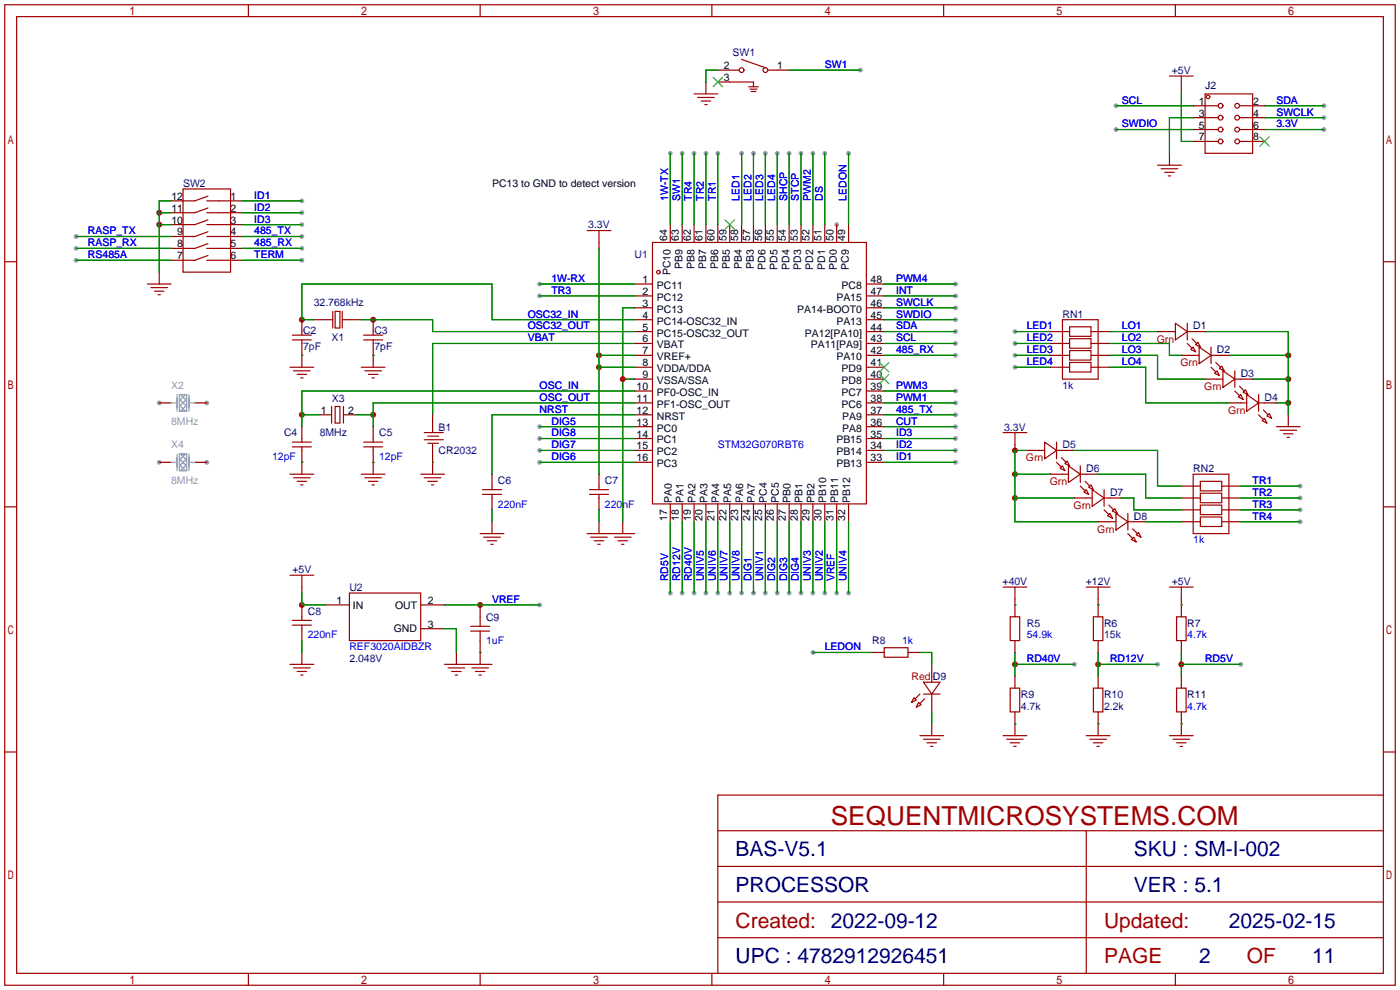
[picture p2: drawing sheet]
<svg xmlns="http://www.w3.org/2000/svg" width="299mm" height="212mm" viewBox="0 0 299 212" stroke-linecap="round" stroke-linejoin="round" font-family="sans-serif">
<g fill="#999">
<circle cx="178.8" cy="48" r=".51"/>
<circle cx="34" cy="86.1" r=".51"/>
<circle cx="44.2" cy="86.1" r=".51"/>
<circle cx="34" cy="98.8" r=".51"/>
<circle cx="44.2" cy="98.8" r=".51"/>
<circle cx="143.3" cy="126.7" r=".51"/>
<circle cx="145.8" cy="126.7" r=".51"/>
<circle cx="150.9" cy="126.7" r=".51"/>
<circle cx="153.4" cy="126.7" r=".51"/>
<circle cx="156" cy="126.7" r=".51"/>
<circle cx="158.5" cy="126.7" r=".51"/>
<circle cx="161" cy="126.7" r=".51"/>
<circle cx="173.7" cy="126.7" r=".51"/>
<circle cx="176.3" cy="126.7" r=".51"/>
<circle cx="178.8" cy="126.7" r=".51"/>
<circle cx="181.4" cy="126.7" r=".51"/>
<circle cx="204.2" cy="60.7" r=".51"/>
<circle cx="204.2" cy="63.2" r=".51"/>
<circle cx="204.2" cy="65.8" r=".51"/>
<circle cx="204.2" cy="68.3" r=".51"/>
<circle cx="204.2" cy="70.9" r=".51"/>
<circle cx="204.2" cy="73.4" r=".51"/>
<circle cx="204.2" cy="75.9" r=".51"/>
<circle cx="204.2" cy="83.6" r=".51"/>
<circle cx="204.2" cy="86.1" r=".51"/>
<circle cx="204.2" cy="88.6" r=".51"/>
<circle cx="204.2" cy="91.2" r=".51"/>
<circle cx="204.2" cy="93.7" r=".51"/>
<circle cx="204.2" cy="96.3" r=".51"/>
<circle cx="204.2" cy="98.8" r=".51"/>
<circle cx="145.8" cy="32.8" r=".51"/>
<circle cx="148.3" cy="32.8" r=".51"/>
<circle cx="150.9" cy="32.8" r=".51"/>
<circle cx="173.7" cy="32.8" r=".51"/>
<circle cx="181.4" cy="32.8" r=".51"/>
<circle cx="265.2" cy="142" r=".51"/>
<circle cx="283" cy="27.7" r=".51"/>
<circle cx="283" cy="25.1" r=".51"/>
<circle cx="283" cy="22.6" r=".51"/>
<circle cx="238.5" cy="27.7" r=".51"/>
<circle cx="238.5" cy="22.6" r=".51"/>
<circle cx="143.3" cy="32.8" r=".51"/>
<circle cx="153.4" cy="32.8" r=".51"/>
<circle cx="158.5" cy="32.8" r=".51"/>
<circle cx="161" cy="32.8" r=".51"/>
<circle cx="163.6" cy="32.8" r=".51"/>
<circle cx="166.1" cy="32.8" r=".51"/>
<circle cx="166.1" cy="126.7" r=".51"/>
<circle cx="168.7" cy="126.7" r=".51"/>
<circle cx="171.2" cy="126.7" r=".51"/>
<circle cx="115.3" cy="98.8" r=".51"/>
<circle cx="115.3" cy="96.3" r=".51"/>
<circle cx="115.3" cy="93.7" r=".51"/>
<circle cx="115.3" cy="91.2" r=".51"/>
<circle cx="115.3" cy="63.2" r=".51"/>
<circle cx="115.3" cy="60.7" r=".51"/>
<circle cx="163.6" cy="126.7" r=".51"/>
<circle cx="183.9" cy="15" r=".51"/>
<circle cx="247.4" cy="142" r=".51"/>
<circle cx="229.6" cy="142" r=".51"/>
<circle cx="148.3" cy="126.7" r=".51"/>
<circle cx="216.9" cy="70.9" r=".51"/>
<circle cx="216.9" cy="75.9" r=".51"/>
<circle cx="216.9" cy="78.5" r=".51"/>
<circle cx="216.9" cy="73.4" r=".51"/>
<circle cx="176.3" cy="32.8" r=".51"/>
<circle cx="171.2" cy="32.8" r=".51"/>
<circle cx="168.7" cy="32.8" r=".51"/>
<circle cx="16.3" cy="50.5" r=".51"/>
<circle cx="16.3" cy="53.1" r=".51"/>
<circle cx="16.3" cy="55.6" r=".51"/>
<circle cx="64.5" cy="50.5" r=".51"/>
<circle cx="64.5" cy="55.6" r=".51"/>
<circle cx="64.5" cy="53.1" r=".51"/>
<circle cx="64.5" cy="48" r=".51"/>
<circle cx="64.5" cy="45.5" r=".51"/>
<circle cx="64.5" cy="42.9" r=".51"/>
<circle cx="173.7" cy="139.4" r=".51"/>
<circle cx="115.3" cy="129.3" r=".51"/>
<circle cx="277.9" cy="111.5" r=".51"/>
<circle cx="277.9" cy="109" r=".51"/>
<circle cx="277.9" cy="106.4" r=".51"/>
<circle cx="277.9" cy="103.9" r=".51"/>
</g>
<g fill="none" stroke="#a10000" stroke-width=".25">
<path d="M1 1h297.2v209.6h-297.2zM3.6 3.6h292.1v204.4h-292.1zM53.1 1v2.6M102.6 1v2.6M152.1 1v2.6M201.7 1v2.6M251.2 1v2.6M1 55.9h2.6M139.4 51.8h45.8v55.9h-45.8zM295.7 55.9h2.5M62 78.5h5.1M62.7 79.2h3.6"/>
<path d="M69.6 68.3h1.5M71.1 66.5v3.6M71.6 66.5h1v3.6h-1zM73.2 68.3h1.5M73.2 66.5v3.6M77.2 78.5h5.1M78 79.2h3.5M63.5 80h2M64.3 80.8h.5M70.9 86.9v3.5M71.6 86.9h1v3.5h-1zM73.4 86.9v3.5"/>
<path d="M78.7 80h2.1M79.5 80.8h.5M1 108.3h2.6M62 101.3h5.1M62.7 102.1h3.6M63.5 102.9h2M64.3 103.6h.5M77.2 101.3h5.1M78 102.1h3.5M78.7 102.9h2.1M79.5 103.6h.5M89.9 101.3h5.1"/>
<path d="M90.7 102.1h3.5M91.4 102.9h2.1M92.2 103.6h.5M130.6 114h5M131.3 114.8h3.6M132.1 115.6h2M132.8 116.3h.5M295.7 108.3h2.5M1 160.7h2.6M153.4 177.5h142.3M232.2 177.5v30.5M295.7 160.7h2.5"/>
<path d="M295.7 169.9h-142.3v38.1M153.4 185.2h142.3M153.4 192.8h142.3M53.1 208v2.6M102.6 208v2.6M152.1 208v2.6M153.4 200.4h142.3M201.7 208v2.6M251.2 208v2.6"/>
<circle cx="140.7" cy="58.2" r=".38"/>
</g>
<g fill="none" stroke="#870000" stroke-width=".25">
<path d="M143.3 48v3.8M145.8 48v3.8M148.3 48v3.8M150.9 48v3.8M153.4 48v3.8M156 48v3.8M158.5 48v3.8M161 48v3.8M163.6 48v3.8M166.1 48v3.8M168.7 48v3.8M171.2 48v3.8"/>
<path d="M173.7 48v3.8M176.3 48v3.8M178.8 48v3.8M181.4 48v3.8M64.5 75.9v2.6M67.1 68.3h2.5M74.7 68.3h2.5M79.8 75.9v2.6M135.6 68.3h3.8M135.6 60.7h3.8M135.6 63.2h3.8M135.6 65.8h3.8"/>
<path d="M135.6 70.9h3.8M135.6 73.4h3.8M135.6 75.9h3.8M135.6 78.5h3.8M185.2 68.3h3.8M185.2 60.7h3.8M185.2 63.2h3.8M185.2 65.8h3.8M185.2 70.9h3.8M185.2 73.4h3.8M185.2 75.9h3.8M185.2 78.5h3.8"/>
<path d="M64.5 98.8v2.5M68.3 88.6h2.6M73.4 88.6h2.5M79.8 98.8v2.5M92.5 98.8v2.5M135.6 88.6h3.8M135.6 81h3.8M135.6 83.6h3.8M135.6 86.1h3.8M135.6 91.2h3.8M135.6 93.7h3.8M135.6 96.3h3.8"/>
<path d="M135.6 98.8h3.8M185.2 88.6h3.8M185.2 81h3.8M185.2 83.6h3.8M185.2 86.1h3.8M185.2 91.2h3.8M185.2 93.7h3.8M185.2 96.3h3.8M185.2 98.8h3.8M133.1 111.5v2.5M143.3 107.7v3.8M145.8 107.7v3.8"/>
<path d="M148.3 107.7v3.8M150.9 107.7v3.8M153.4 107.7v3.8M156 107.7v3.8M158.5 107.7v3.8M161 107.7v3.8M163.6 107.7v3.8M166.1 107.7v3.8M168.7 107.7v3.8M171.2 107.7v3.8M173.7 107.7v3.8M176.3 107.7v3.8"/>
<path d="M178.8 107.7v3.8M181.4 107.7v3.8"/>
</g>
<path d="M135.6 65.8h-2.5v45.7M135.6 73.4h-43.1v15.2M133.1 81h2.5M143.3 111.5v15.2" fill="none" stroke="#008700" stroke-width=".25"/>
<path d="M154.9 47l2.1 2M157 47l-2.1 2M188 77.5l2 2M190 77.5l-2 2M188 80l2 2M190 80l-2 2" fill="none" stroke="#3c3" stroke-width=".25"/>
<g fill="#c00">
<circle cx="133.1" cy="81" r=".63"/>
<circle cx="128" cy="78.5" r=".63"/>
<circle cx="128" cy="75.9" r=".63"/>
<circle cx="64.5" cy="88.6" r=".63"/>
<circle cx="79.8" cy="88.6" r=".63"/>
<circle cx="252.5" cy="142" r=".63"/>
<circle cx="79.8" cy="68.3" r=".63"/>
<circle cx="64.5" cy="68.3" r=".63"/>
<circle cx="216.9" cy="96.3" r=".63"/>
<circle cx="216.9" cy="101.3" r=".63"/>
<circle cx="216.9" cy="106.4" r=".63"/>
<circle cx="234.7" cy="142" r=".63"/>
<circle cx="216.9" cy="142" r=".63"/>
<circle cx="275.3" cy="75.9" r=".63"/>
<circle cx="275.3" cy="81" r=".63"/>
<circle cx="275.3" cy="86.1" r=".63"/>
<circle cx="34" cy="45.5" r=".63"/>
<circle cx="34" cy="48" r=".63"/>
<circle cx="102.6" cy="129.3" r=".63"/>
<circle cx="64.5" cy="129.3" r=".63"/>
</g>
<g fill="none" stroke="#008700" stroke-width=".25">
<path d="M153.4 15h-2.5v2.5M168.7 15h15.2M143.3 32.8v15.2M145.8 32.8v15.2M148.3 32.8v15.2M150.9 32.8v15.2M153.4 32.8v15.2M158.5 32.8v15.2M161 32.8v15.2M163.6 32.8v15.2M166.1 32.8v15.2M168.7 32.8v15.2"/>
<path d="M171.2 32.8v15.2M173.7 32.8v15.2M176.3 32.8v15.2M181.4 32.8v15.2M238.5 27.7h16.5M238.5 22.6h16.5M252.5 20.1v10.1h2.5M255 25.1h-5.1v7.7M270.3 27.7h12.7M270.3 25.1h12.7M270.3 22.6h12.7M16.3 50.5h20.3"/>
<path d="M16.3 53.1h20.3M16.3 55.6h20.3M34 45.5h2.6M34 48h2.6M36.6 42.9h-2.6v15.3M51.8 42.9h12.7M51.8 45.5h12.7M51.8 48h12.7M51.8 50.5h12.7M51.8 53.1h12.7M51.8 55.6h12.7M128 53.1v48.2"/>
<path d="M64.5 75.9h.1M67.1 68.3h-2.6v-7.6h40.7v7.6h30.4M77.2 68.3h15.3v2.6h43.1M79.8 75.9h.1M115.3 60.7h20.3M115.3 63.2h20.3M128 75.9h7.6M128 78.5h7.6M189 60.7h15.2M189 63.2h15.2M189 65.8h15.2M189 68.3h15.2"/>
<path d="M189 70.9h15.2M189 73.4h15.2M189 75.9h15.2M216.9 70.9h7.6M216.9 73.4h7.6M216.9 75.9h7.6M216.9 78.5h7.6M237.2 70.9h10.2M237.2 73.4h12.7v2.5h2.6M237.2 75.9h10.2v5.1h10.2M237.2 78.5h7.7v7.6h17.7M257.6 70.9h17.7v17.7"/>
<path d="M262.6 75.9h12.7M64.5 98.8h.1M64.5 88.6h3.8M75.9 88.6h3.9M79.8 98.8h.1M92.5 98.8h.1M115.3 91.2h20.3M115.3 93.7h20.3M115.3 96.3h20.3M115.3 98.8h20.3M135.6 83.6h-71.1v7.6M135.6 86.1h-55.8v5.1"/>
<path d="M135.6 88.6h-30.4v12.7M189 83.6h15.2M189 86.1h15.2M189 88.6h15.2M189 91.2h15.2M189 93.7h15.2M189 96.3h15.2M189 98.8h15.2M219.5 96.3h-2.6v15.2h17.8M229.6 96.3h17.8v7.6h5.1M267.7 81h7.6M272.8 86.1h2.5"/>
<path d="M105.2 109v2.5M128 109v2.5M143.3 111.5v15.2M145.8 111.5v15.2M148.3 111.5v15.2M150.9 111.5v15.2M153.4 111.5v15.2M156 111.5v15.2M158.5 111.5v15.2M161 111.5v15.2M163.6 111.5v15.2M166.1 111.5v15.2"/>
<path d="M168.7 111.5v15.2M171.2 111.5v15.2M173.7 111.5v15.2M176.3 111.5v15.2M178.8 111.5v15.2M181.4 111.5v15.2M216.9 101.3h7.6M216.9 106.4h12.7M234.7 101.3h10.2v5.1h7.6M239.8 106.4h2.5v2.6h10.2M244.9 111.5h7.6M265.2 106.4h12.7"/>
<path d="M265.2 111.5h12.7M265.2 109h12.7M265.2 103.9h12.7M64.5 126.7v2.6h5.1M64.5 136.9v2.5M95 129.3h20.3M95 134.4h2.5v5M102.6 139.4h.1M173.7 139.4h12.7M196.6 139.4h2.5v2.6M216.9 129.3h.1M216.9 139.4v5.1"/>
<path d="M234.7 129.3h.1M234.7 139.4v5.1M252.5 129.3h.1M252.5 139.4v5.1M199.1 152.1v2.6M216.9 154.7h.1M216.9 142h12.7M234.7 154.7h.1M234.7 142h12.7M252.5 154.7h.1M252.5 142h12.7"/>
</g>
<g fill="none" stroke="#870000" stroke-width=".25">
<path d="M150.9 17.5v2.6M153.4 17.5h2.6M153.4 15h2.6M166.1 15h2.6M252.5 18.8v1.3M249.9 32.8v2.5M255 22.6h2.6M255 25.1h2.6M255 27.7h2.6M255 30.2h2.6M267.7 22.6h2.6M267.7 25.1h2.6"/>
<path d="M267.7 27.7h2.6M267.7 30.2h2.6M34 58.2v2.5M36.6 42.9h2.5M36.6 45.5h2.5M36.6 48h2.5M36.6 50.5h2.5M36.6 53.1h2.5M36.6 55.6h2.5M49.3 42.9h2.5M49.3 45.5h2.5M49.3 48h2.5"/>
<path d="M49.3 50.5h2.5M49.3 53.1h2.5M49.3 55.6h2.5M128 51.8v1.3M64.5 68.3v2.6M64.5 73.4v2.5M79.8 68.3v2.6M79.8 73.4v2.5M224.5 78.5h2.6M224.5 75.9h2.6M224.5 73.4h2.6M224.5 70.9h2.6"/>
<path d="M234.7 78.5h2.5M234.7 75.9h2.5M234.7 73.4h2.5M234.7 70.9h2.5M247.4 70.9h2.5M252.5 75.9h2.5M255 70.9h2.6M260.1 75.9h2.5M34 86.1h2.6M34 98.8h2.6M41.7 86.1h2.5M41.7 98.8h2.5"/>
<path d="M64.5 91.2v2.5M64.5 96.3v2.5M79.8 91.2v2.5M79.8 96.3v2.5M92.5 88.6v3.9M92.5 95v3.8M216.9 95v1.3M219.5 96.3h2.5M227.1 96.3h2.5M257.6 81h2.5M262.6 86.1h2.6M265.2 81h2.5"/>
<path d="M270.3 86.1h2.5M275.3 88.6v2.6M105.2 101.3v2.6M105.2 106.4v2.6M105.2 111.5v2.5M128 101.3v2.6M128 106.4v2.6M128 111.5v2.5M224.5 101.3h2.6M229.6 106.4h2.6M232.2 101.3h2.5M234.7 111.5h2.5"/>
<path d="M237.2 106.4h2.6M242.3 111.5h2.6M252.5 106.4h2.5M252.5 111.5h2.5M252.5 103.9h2.5M252.5 109h2.5M262.6 106.4h2.6M262.6 111.5h2.6M262.6 103.9h2.6M262.6 109h2.6M64.5 125.5v1.2M64.5 129.3v2.5"/>
<path d="M64.5 134.4v2.5M64.5 139.4v2.6M69.6 129.3h5.1M89.9 129.3h5.1M89.9 134.4h5.1M97.5 139.4v2.6M102.6 129.3v2.5M102.6 136.9v5.1M186.4 139.4h2.6M194.1 139.4h2.5M216.9 128v3.8M216.9 136.9v2.5"/>
<path d="M234.7 128v3.8M234.7 136.9v2.5M252.5 128v3.8M252.5 136.9v2.5M199.1 142v2.5M199.1 149.6v2.5M199.1 154.7v2.5M216.9 144.5v2.6M216.9 152.1v5.1M234.7 144.5v2.6M234.7 152.1v5.1M252.5 144.5v2.6"/>
<path d="M252.5 152.1v5.1"/>
</g>
<g fill="none" stroke="#a10000" stroke-width=".25">
<path d="M156 17.5h5v1M156 15h2M158.5 12.7l5.1 1.8M160 18.5h2.1M160.3 19.1h1.5M160.5 19.6h1M164.1 15h2M249.9 16.3h5.1M252.5 16.3v2.5M148.3 20.1h5.1M149.1 20.8h3.6M149.9 21.6h2"/>
<path d="M150.6 22.4h.5M247.4 35.3h5.1M248.2 36.1h3.5M248.9 36.8h2.1M249.7 37.6h.5M257.6 20.1h10.1v12.7h-10.1zM257.6 22.6h2.7M257.6 25.1h2.7M257.6 27.7h2.7M257.6 30.2h2.7M264.9 22.6h2.8M264.9 25.1h2.8"/>
<path d="M264.9 27.7h2.8M264.9 30.2h2.8M39.1 40.4h10.2v17.8h-10.2zM44.2 55.6h5.1M44.2 53.1h5.1M44.2 50.5h5.1M44.2 48h5.1M44.2 45.5h5.1M44.2 42.9h5.1M44.4 54.6l-2.7 1h-2.6M44.4 52.1l-2.7 1h-2.6M44.4 49.5l-2.7 1h-2.6"/>
<path d="M44.4 47l-2.7 1h-2.6M44.4 44.4l-2.7 1.1h-2.6M44.4 41.9l-2.7 1h-2.6M125.5 49.3h5.1M128 49.3v2.5M31.5 60.7h5.1M32.3 61.5h3.5M33 62.2h2.1M33.8 63h.5M62.5 72.6h4M62.5 71.6h4M64.5 70.9v.7"/>
<path d="M64.5 72.6v.8M77.7 72.6h4.1M77.7 71.6h4.1M79.8 70.9v.7M79.8 72.6v.8M227.1 68.3h7.6v12.7h-7.6zM227.1 70.9h1.5M227.1 78.5h1.5M227.1 73.4h1.5M227.1 75.9h1.5M228.6 77.5h4.6v2h-4.6zM228.6 74.9h4.6v2.1h-4.6z"/>
<path d="M228.6 72.4h4.6v2h-4.6zM228.6 69.8h4.6v2.1h-4.6zM233.2 70.9h1.5M233.2 78.5h1.5M233.2 73.4h1.5M233.2 75.9h1.5M249.9 70.9h1.3M251.2 69.1l2.5 1.8-2.5 1.7zM253.7 70.9h1.3M253.7 73.4l1.1 1M253.7 69.1v3.5M254.5 74.7l.5-.5 .5 1z"/>
<path d="M254.8 72.4l1 1M255 75.9h1.3M255.5 73.7l.5-.5 .5 1zM256.3 74.2l2.5 1.7-2.5 1.8zM258.8 75.9h1.3M258.8 78.5l1 1M258.8 74.2v3.5M259.6 79.8l.5-.6 .5 1.1zM259.8 77.5l1.1 1M261.1 78.2l.5 1-1-.5zM261.4 79.2l2.5 1.8-2.5 1.8zM263.9 79.2v3.6"/>
<path d="M62.5 94.5h4M62.5 95.5h4M64.5 93.7v.8M64.5 95.5v.8M77.7 94.5h4.1M77.7 95.5h4.1M79.8 93.7v.8M79.8 95.5v.8M90.7 92.5h4M90.7 94h4M91.4 93.2h2.3M91.4 94.7h2.3"/>
<path d="M214.4 92.5h5.1M216.9 92.5v2.5M222 96.3h1.3M223.3 94.5l2.5 1.8-2.5 1.7zM225.8 98.8l1 1M225.8 96.3h1.3M225.8 94.5v3.5M226.8 97.8l1 1M227.6 99.1l.5-.5 .5 1zM228.3 99.6l2.6 1.7-2.6 1.8zM230.9 99.6v3.5M260.1 81h1.3"/>
<path d="M263.9 81h1.3M263.9 83.6l1 1M264.7 84.8l.5-.5 .5 1zM264.9 82.5l1 1.1M265.2 86.1h1.2M265.7 83.8l.5-.5 .5 1zM266.4 84.3l2.6 1.8-2.6 1.8zM269 88.6l1 1.1M269 86.1h1.3M269 84.3v3.6M269.7 89.9l.6-.5 .5 1zM270 87.6l1 1"/>
<path d="M270.8 88.9l.5-.5 .5 1zM272.8 91.2h5.1M273.6 91.9h3.5M274.3 92.7h2.1M275.1 93.5h.5M102.6 114h5.1M103.1 105.7h4.1M103.1 104.6h4.1M103.4 114.8h3.5M104.1 115.6h2.1M104.9 116.3h.5M105.2 103.9v.7"/>
<path d="M105.2 105.7v.7M125.5 114h5.1M126 105.7h4M126 104.6h4M126.2 114.8h3.6M127 115.6h2M127.8 116.3h.5M128 103.9v.7M128 105.7v.7M226.6 100.1l.5-.5 .5 1zM227.1 101.3h1.2M230.9 103.9l1 1"/>
<path d="M230.9 101.3h1.3M231.6 105.2l.6-.6 .5 1.1zM231.9 102.9l1 1M232.2 106.4h1.2M232.7 104.1l.5-.5 .5 1zM233.4 104.6l2.6 1.8-2.6 1.8zM236 109l1 1M236 106.4h1.2M236 104.6v3.6M236.7 110.2l.5-.5 .5 1zM237 107.9l1 1.1M237.2 111.5h1.3"/>
<path d="M237.7 109.2l.6-.5 .5 1zM238.5 109.7l2.5 1.8-2.5 1.8zM241 114l1.1 1.1M241 111.5h1.3M241 109.7v3.6M241.8 115.3l.5-.5 .5 1zM242.1 113l1 1M242.8 114.3l.5-.5 .5 1zM255 101.3h7.6v12.7h-7.6zM255 106.4h1.5M255 111.5h1.5M255 103.9h1.5"/>
<path d="M255 109h1.5M256.5 102.9h4.6v2h-4.6zM256.5 105.4h4.6v2h-4.6zM256.5 107.9h4.6v2.1h-4.6zM256.5 110.5h4.6v2h-4.6zM261.1 106.4h1.5M261.1 111.5h1.5M261.1 103.9h1.5M261.1 109h1.5M62 122.9h5.1M62.5 133.6h4M62.5 132.6h4"/>
<path d="M64.5 122.9v2.6M64.5 131.8v.8M64.5 133.6v.8M74.7 126.7h15.2v10.2h-15.2zM100.6 134.9h4M100.6 133.9h4M102.6 131.8v2.1M102.6 134.9v2M189 138.4h5.1v2.1h-5.1zM214.4 125.5h5.1M215.9 131.8h2v5.1h-2zM216.9 125.5v2.5"/>
<path d="M232.2 125.5h5M233.7 131.8h2v5.1h-2zM234.7 125.5v2.5M249.9 125.5h5.1M251.5 131.8h2v5.1h-2zM252.5 125.5v2.5M62 142h5.1M62.7 142.7h3.6M63.5 143.5h2M64.3 144.3h.5M95 142h10.2M95.8 142.7h3.5"/>
<path d="M96.5 143.5h2.1M97.3 144.3h.5M100.8 142.7h3.6M101.6 143.5h2M102.4 144.3h.5M195.3 149.1l.5 .5-1 .5zM196.3 150.1l.5 .5-1 .5zM196.6 157.2h5.1M196.6 148.3l-1 1.1M197.4 145.8h3.5l-1.8 2.5zM197.4 158h3.5M197.4 148.3h3.5"/>
<path d="M197.6 149.4l-1 1M198.1 158.8h2.1M198.9 159.5h.5M199.1 144.5v1.3M199.1 148.3v1.3M214.4 157.2h5.1M215.1 158h3.6M215.9 147.1h2v5h-2zM215.9 158.8h2M216.7 159.5h.5M232.2 157.2h5M232.9 158h3.6"/>
<path d="M233.7 147.1h2v5h-2zM233.7 158.8h2M234.4 159.5h.5M249.9 157.2h5.1M250.7 158h3.6M251.5 147.1h2v5h-2zM251.5 158.8h2M252.2 159.5h.5"/>
<circle cx="158.5" cy="15" r=".51"/>
<circle cx="163.6" cy="15" r=".51"/>
<circle cx="258.2" cy="20.7" r=".38"/>
<circle cx="260.9" cy="25.1" r=".51"/>
<circle cx="260.9" cy="30.2" r=".51"/>
<circle cx="260.9" cy="22.6" r=".51"/>
<circle cx="260.9" cy="27.7" r=".51"/>
<circle cx="264.4" cy="25.1" r=".51"/>
<circle cx="264.4" cy="22.6" r=".51"/>
<circle cx="264.4" cy="30.2" r=".51"/>
<circle cx="264.4" cy="27.7" r=".51"/>
</g>
<path d="M152.4 16.5l2 2M154.4 16.5l-2 2M269.2 29.2l2.1 2M271.3 29.2l-2.1 2" fill="none" stroke="#3c3" stroke-width=".25"/>
<path d="M36.6 86.1h1M36.6 98.8h1M37.8 84.3v3.6M37.8 97v3.6M38.4 84.3h1.5v3.6h-1.5zM38.4 97h1.5v3.6h-1.5zM40.4 84.3v3.6M40.4 97v3.6M40.6 86.1h1.1M40.6 98.8h1.1" fill="none" stroke="#999" stroke-width=".25"/>
<path d="M38.4 86.6l1.2 1.3M38.4 85.3l1.5 1.6M38.4 99.3l1.2 1.3M38.4 98l1.5 1.6M38.6 84.3l1.3 1.3M38.6 97l1.3 1.3M39.6 84.3l-1.2 1.3M39.6 97l-1.2 1.3M39.9 85.3l-1.5 1.6M39.9 86.6l-1.3 1.3M39.9 98l-1.5 1.6M39.9 99.3l-1.3 1.3" fill="none" stroke="#999" stroke-width=".21"/>
<text font-size="5.6" fill="#a00000" x="177.5" y="176.4">SEQUENTMICROSYSTEMS.COM</text>
<g font-size="4.5" fill="#000080">
<text x="157.2" y="183">BAS-V5.1</text>
<text x="242.3" y="183">SKU : SM-I-002</text>
<text x="157.2" y="190.6">PROCESSOR</text>
<text x="242.3" y="190.6">VER : 5.1</text>
<text x="262.6" y="198.2">2025-02-15</text>
<text x="157.2" y="205.9">UPC : 4782912926451</text>
<text x="256.3" y="205.9">2</text>
<text x="280.5" y="205.9">11</text>
</g>
<g font-size="4.5" fill="#a00000">
<text x="157.2" y="198.2">Created: 2022-09-12</text>
<text x="236" y="198.2">Updated:</text>
<text x="236" y="205.9">PAGE</text>
<text x="266.4" y="205.9">OF</text>
</g>
<g font-size="2.2">
<text x="154.7" y="17.3">3</text>
<text x="154.7" y="14.8">2</text>
<text x="166.1" y="14.8">1</text>
<text x="256.2" y="22.4">1</text>
<text x="267.8" y="22.4">2</text>
<text x="256.2" y="24.9">3</text>
<text x="256.2" y="27.5">5</text>
<text x="267.8" y="24.9">4</text>
<text x="267.8" y="27.5">6</text>
<text x="256.2" y="30">7</text>
<text x="267.8" y="30">8</text>
<text x="105.2" y="39.9">PC13 to GND to detect version</text>
<text x="36.6" y="42.7">12</text>
<text x="36.6" y="45.3">11</text>
<text x="36.6" y="47.8">10</text>
<text x="49.3" y="42.7">1</text>
<text x="49.3" y="47.8">3</text>
<text x="49.3" y="45.3">2</text>
<text x="37.9" y="50.3">9</text>
<text x="37.9" y="52.9">8</text>
<text x="49.3" y="50.3">4</text>
<text x="49.3" y="52.9">5</text>
<text x="142.6" y="51.4" transform="rotate(-90 142.6 51.4)">64</text>
<text x="145.1" y="51.4" transform="rotate(-90 145.1 51.4)">63</text>
<text x="147.6" y="51.4" transform="rotate(-90 147.6 51.4)">62</text>
<text x="150.2" y="51.4" transform="rotate(-90 150.2 51.4)">61</text>
<text x="152.7" y="51.4" transform="rotate(-90 152.7 51.4)">60</text>
<text x="155.3" y="51.4" transform="rotate(-90 155.3 51.4)">59</text>
<text x="157.8" y="51.4" transform="rotate(-90 157.8 51.4)">58</text>
<text x="160.3" y="51.4" transform="rotate(-90 160.3 51.4)">57</text>
<text x="162.9" y="51.4" transform="rotate(-90 162.9 51.4)">56</text>
<text x="165.4" y="51.4" transform="rotate(-90 165.4 51.4)">55</text>
<text x="168" y="51.4" transform="rotate(-90 168 51.4)">54</text>
<text x="170.5" y="51.4" transform="rotate(-90 170.5 51.4)">53</text>
<text x="173" y="51.4" transform="rotate(-90 173 51.4)">52</text>
<text x="175.6" y="51.4" transform="rotate(-90 175.6 51.4)">51</text>
<text x="178.1" y="51.4" transform="rotate(-90 178.1 51.4)">50</text>
<text x="180.7" y="51.4" transform="rotate(-90 180.7 51.4)">49</text>
<text x="37.9" y="55.4">7</text>
<text x="49.3" y="55.4">6</text>
<text x="143.3" y="58.8" transform="rotate(-90 143.3 58.8)">PC10</text>
<text x="145.9" y="57.5" transform="rotate(-90 145.9 57.5)">PB9</text>
<text x="148.4" y="57.5" transform="rotate(-90 148.4 57.5)">PB8</text>
<text x="150.9" y="57.5" transform="rotate(-90 150.9 57.5)">PB7</text>
<text x="153.5" y="57.5" transform="rotate(-90 153.5 57.5)">PB6</text>
<text x="156" y="57.5" transform="rotate(-90 156 57.5)">PB5</text>
<text x="158.6" y="57.5" transform="rotate(-90 158.6 57.5)">PB4</text>
<text x="161.1" y="57.5" transform="rotate(-90 161.1 57.5)">PB3</text>
<text x="163.6" y="57.6" transform="rotate(-90 163.6 57.6)">PD6</text>
<text x="166.2" y="57.6" transform="rotate(-90 166.2 57.6)">PD5</text>
<text x="168.7" y="57.6" transform="rotate(-90 168.7 57.6)">PD4</text>
<text x="171.3" y="57.6" transform="rotate(-90 171.3 57.6)">PD3</text>
<text x="173.8" y="57.6" transform="rotate(-90 173.8 57.6)">PD2</text>
<text x="176.3" y="57.6" transform="rotate(-90 176.3 57.6)">PD1</text>
<text x="178.9" y="57.6" transform="rotate(-90 178.9 57.6)">PD0</text>
<text x="181.4" y="57.6" transform="rotate(-90 181.4 57.6)">PC9</text>
<text x="137.3" y="60.5">1</text>
<text x="137.3" y="63">2</text>
<text x="137.3" y="65.6">3</text>
<text x="140.4" y="61.8">PC11</text>
<text x="140.4" y="64.3">PC12</text>
<text x="178.7" y="64.3">PA15</text>
<text x="179.9" y="61.8">PC8</text>
<text x="186.1" y="65.6">46</text>
<text x="186.1" y="63">47</text>
<text x="186.1" y="60.5">48</text>
<text x="137.3" y="68.1">4</text>
<text x="137.3" y="70.7">5</text>
<text x="140.4" y="66.8">PC13</text>
<text x="140.4" y="69.4">PC14-OSC32_IN</text>
<text x="140.4" y="71.9">PC15-OSC32_OUT</text>
<text x="170.4" y="66.8">PA14-BOOT0</text>
<text x="172" y="71.9">PA12[PA10]</text>
<text x="178.7" y="69.4">PA13</text>
<text x="186.1" y="70.7">44</text>
<text x="186.1" y="68.1">45</text>
<text x="137.3" y="73.2">6</text>
<text x="137.3" y="75.7">7</text>
<text x="140.4" y="74.5">VBAT</text>
<text x="140.4" y="77">VREF+</text>
<text x="173.3" y="74.5">PA11[PA9]</text>
<text x="178.7" y="77">PA10</text>
<text x="186.1" y="75.7">42</text>
<text x="186.1" y="73.2">43</text>
<text x="136.1" y="83.4">10</text>
<text x="137.3" y="78.3">8</text>
<text x="137.3" y="80.8">9</text>
<text x="140.4" y="79.5">VDDA/DDA</text>
<text x="140.4" y="82.1">VSSA/SSA</text>
<text x="179.9" y="82.1">PD8</text>
<text x="179.9" y="79.5">PD9</text>
<text x="186.1" y="83.4">39</text>
<text x="186.1" y="80.8">40</text>
<text x="186.1" y="78.3">41</text>
<text x="68.6" y="88.4">1</text>
<text x="74.4" y="88.4">2</text>
<text x="136.1" y="85.9">11</text>
<text x="136.1" y="88.4">12</text>
<text x="140.4" y="84.6">PF0-OSC_IN</text>
<text x="140.4" y="87.2">PF1-OSC_OUT</text>
<text x="140.4" y="89.7">NRST</text>
<text x="179.9" y="87.2">PC6</text>
<text x="179.9" y="84.6">PC7</text>
<text x="180" y="89.7">PA9</text>
<text x="186.1" y="88.4">37</text>
<text x="186.1" y="85.9">38</text>
<text x="136.1" y="91">13</text>
<text x="136.1" y="93.5">14</text>
<text x="140.4" y="92.2">PC0</text>
<text x="140.4" y="94.8">PC1</text>
<text x="178.7" y="94.8">PB15</text>
<text x="180" y="92.2">PA8</text>
<text x="186.1" y="93.5">35</text>
<text x="186.1" y="91">36</text>
<text x="136.1" y="96.1">15</text>
<text x="136.1" y="98.6">16</text>
<text x="140.4" y="97.3">PC2</text>
<text x="140.4" y="99.9">PC3</text>
<text x="178.7" y="99.9">PB13</text>
<text x="178.7" y="97.3">PB14</text>
<text x="186.1" y="98.6">33</text>
<text x="186.1" y="96.1">34</text>
<text x="143.6" y="107.4" transform="rotate(-90 143.6 107.4)">PA0</text>
<text x="146.1" y="107.4" transform="rotate(-90 146.1 107.4)">PA1</text>
<text x="148.6" y="107.4" transform="rotate(-90 148.6 107.4)">PA2</text>
<text x="151.2" y="107.4" transform="rotate(-90 151.2 107.4)">PA3</text>
<text x="153.7" y="107.4" transform="rotate(-90 153.7 107.4)">PA4</text>
<text x="156.3" y="107.4" transform="rotate(-90 156.3 107.4)">PA5</text>
<text x="158.8" y="107.4" transform="rotate(-90 158.8 107.4)">PA6</text>
<text x="161.3" y="107.4" transform="rotate(-90 161.3 107.4)">PA7</text>
<text x="163.9" y="107.4" transform="rotate(-90 163.9 107.4)">PC4</text>
<text x="166.4" y="107.4" transform="rotate(-90 166.4 107.4)">PC5</text>
<text x="169" y="107.4" transform="rotate(-90 169 107.4)">PB0</text>
<text x="171.5" y="107.4" transform="rotate(-90 171.5 107.4)">PB1</text>
<text x="174" y="107.4" transform="rotate(-90 174 107.4)">PB2</text>
<text x="176.6" y="107.4" transform="rotate(-90 176.6 107.4)">PB10</text>
<text x="179.1" y="107.4" transform="rotate(-90 179.1 107.4)">PB11</text>
<text x="181.7" y="107.4" transform="rotate(-90 181.7 107.4)">PB12</text>
<text x="142.6" y="111.3" transform="rotate(-90 142.6 111.3)">17</text>
<text x="145.1" y="111.3" transform="rotate(-90 145.1 111.3)">18</text>
<text x="147.6" y="111.3" transform="rotate(-90 147.6 111.3)">19</text>
<text x="150.2" y="111.3" transform="rotate(-90 150.2 111.3)">20</text>
<text x="152.7" y="111.3" transform="rotate(-90 152.7 111.3)">21</text>
<text x="155.3" y="111.3" transform="rotate(-90 155.3 111.3)">22</text>
<text x="157.8" y="111.3" transform="rotate(-90 157.8 111.3)">23</text>
<text x="160.3" y="111.3" transform="rotate(-90 160.3 111.3)">24</text>
<text x="162.9" y="111.3" transform="rotate(-90 162.9 111.3)">25</text>
<text x="165.4" y="111.3" transform="rotate(-90 165.4 111.3)">26</text>
<text x="168" y="111.3" transform="rotate(-90 168 111.3)">27</text>
<text x="170.5" y="111.3" transform="rotate(-90 170.5 111.3)">28</text>
<text x="173" y="111.3" transform="rotate(-90 173 111.3)">29</text>
<text x="175.6" y="111.3" transform="rotate(-90 175.6 111.3)">30</text>
<text x="178.1" y="111.3" transform="rotate(-90 178.1 111.3)">31</text>
<text x="180.7" y="111.3" transform="rotate(-90 180.7 111.3)">32</text>
<text x="71.9" y="129.1">1</text>
<text x="75.4" y="130.1">IN</text>
<text x="84.4" y="130.1">OUT</text>
<text x="91.4" y="129.1">2</text>
<text x="84.2" y="135.2">GND</text>
<text x="91.4" y="134.2">3</text>
</g>
<g font-size="2.2" fill="#000080">
<text x="156.6" y="12">SW1</text>
<text x="250.5" y="15.8">+5V</text>
<text x="257.6" y="19.1">J2</text>
<text x="39.1" y="39.9">SW2</text>
<text x="125.7" y="48.8">3.3V</text>
<text x="135.6" y="55.2">U1</text>
<text x="67.1" y="65.3">32.768kHz</text>
<text x="64.8" y="71.4">C2</text>
<text x="80" y="71.4">C3</text>
<text x="227.1" y="67.9">RN1</text>
<text x="255" y="70.4">D1</text>
<text x="64.8" y="74.7">7pF</text>
<text x="70.9" y="73">X1</text>
<text x="80" y="74.7">7pF</text>
<text x="260.1" y="75.5">D2</text>
<text x="265.2" y="80.6">D3</text>
<text x="70.9" y="85.9">X3</text>
<text x="270.3" y="85.7">D4</text>
<text x="60.7" y="93.3">C4</text>
<text x="68.3" y="93.3">8MHz</text>
<text x="81" y="93.3">C5</text>
<text x="93.7" y="92">B1</text>
<text x="214.6" y="92">3.3V</text>
<text x="227.1" y="95.8">D5</text>
<text x="93.7" y="97.1">CR2032</text>
<text x="232.2" y="100.9">D6</text>
<text x="255" y="100.9">RN2</text>
<text x="106.4" y="103.4">C6</text>
<text x="129.3" y="103.4">C7</text>
<text x="237.2" y="106">D7</text>
<text x="242.3" y="111.1">D8</text>
<text x="62.5" y="122.5">+5V</text>
<text x="214.3" y="125">+40V</text>
<text x="232" y="125">+12V</text>
<text x="250.5" y="125">+5V</text>
<text x="65.8" y="131.4">C8</text>
<text x="74.7" y="126.3">U2</text>
<text x="103.9" y="132.6">C9</text>
<text x="186.4" y="137.7">R8</text>
<text x="219.5" y="133.9">R5</text>
<text x="236" y="133.9">R6</text>
<text x="236" y="136.5">15k</text>
<text x="253.7" y="133.9">R7</text>
<text x="74.7" y="141.5">2.048V</text>
<text x="218.2" y="149.2">R9</text>
<text x="236" y="149.2">R10</text>
<text x="253.7" y="149.2">R11</text>
<text x="218.2" y="151.7">4.7k</text>
<text x="236" y="151.7">2.2k</text>
</g>
<g font-size="2.2" fill="#00f">
<text x="176.3" y="14.5">SW1</text>
<text x="239.8" y="22.2">SCL</text>
<text x="272.8" y="22.2">SDA</text>
<text x="239.8" y="27.2">SWDIO</text>
<text x="272.8" y="27.2">3.3V</text>
<text x="272.8" y="24.7">SWCLK</text>
<text x="54.4" y="47.6">ID3</text>
<text x="54.4" y="45">ID2</text>
<text x="54.4" y="42.5">ID1</text>
<text x="142.8" y="42.9" transform="rotate(-90 142.8 42.9)">1W-TX</text>
<text x="145.3" y="42.9" transform="rotate(-90 145.3 42.9)">SW1</text>
<text x="147.9" y="42.9" transform="rotate(-90 147.9 42.9)">TR4</text>
<text x="150.4" y="42.9" transform="rotate(-90 150.4 42.9)">TR2</text>
<text x="153" y="42.9" transform="rotate(-90 153 42.9)">TR1</text>
<text x="158" y="42.9" transform="rotate(-90 158 42.9)">LED1</text>
<text x="160.6" y="42.9" transform="rotate(-90 160.6 42.9)">LED2</text>
<text x="163.1" y="42.9" transform="rotate(-90 163.1 42.9)">LED3</text>
<text x="165.7" y="42.9" transform="rotate(-90 165.7 42.9)">LED4</text>
<text x="168.2" y="42.9" transform="rotate(-90 168.2 42.9)">SHCP</text>
<text x="170.7" y="42.9" transform="rotate(-90 170.7 42.9)">STCP</text>
<text x="173.3" y="42.9" transform="rotate(-90 173.3 42.9)">PWM2</text>
<text x="175.8" y="42.9" transform="rotate(-90 175.8 42.9)">DS</text>
<text x="180.9" y="42.9" transform="rotate(-90 180.9 42.9)">LEDON</text>
<text x="18.8" y="50.1">RASP_TX</text>
<text x="18.8" y="52.6">RASP_RX</text>
<text x="54.4" y="50.1">485_TX</text>
<text x="54.4" y="52.6">485_RX</text>
<text x="18.8" y="55.2">RS485A</text>
<text x="54.4" y="55.2">TERM</text>
<text x="117.9" y="62.8">TR3</text>
<text x="117.9" y="60.3">1W-RX</text>
<text x="191.5" y="60.3">PWM4</text>
<text x="191.5" y="62.8">INT</text>
<text x="191.5" y="65.3">SWCLK</text>
<text x="112.8" y="70.4">OSC32_OUT</text>
<text x="112.8" y="67.9">OSC32_IN</text>
<text x="191.5" y="67.9">SWDIO</text>
<text x="191.5" y="70.4">SDA</text>
<text x="219.5" y="70.4">LED1</text>
<text x="239.8" y="70.4">LO1</text>
<text x="112.8" y="73">VBAT</text>
<text x="191.5" y="73">SCL</text>
<text x="191.5" y="75.5">485_RX</text>
<text x="219.5" y="75.5">LED3</text>
<text x="219.5" y="73">LED2</text>
<text x="239.8" y="73">LO2</text>
<text x="239.8" y="75.5">LO3</text>
<text x="115.3" y="83.1">OSC_IN</text>
<text x="191.5" y="83.1">PWM3</text>
<text x="219.5" y="78">LED4</text>
<text x="227.1" y="83.1">1k</text>
<text x="239.8" y="78">LO4</text>
<text x="115.3" y="85.7">OSC_OUT</text>
<text x="115.3" y="88.2">NRST</text>
<text x="191.5" y="85.7">PWM1</text>
<text x="191.5" y="88.2">485_TX</text>
<text x="117.9" y="95.8">DIG7</text>
<text x="117.9" y="93.3">DIG8</text>
<text x="117.9" y="90.7">DIG5</text>
<text x="153.4" y="95.8">STM32G070RBT6</text>
<text x="191.5" y="90.7">CUT</text>
<text x="191.5" y="93.3">ID3</text>
<text x="191.5" y="95.8">ID2</text>
<text x="58.2" y="98.4">12pF</text>
<text x="81" y="98.4">12pF</text>
<text x="117.9" y="98.4">DIG6</text>
<text x="191.5" y="98.4">ID1</text>
<text x="267.7" y="106">TR2</text>
<text x="267.7" y="103.4">TR1</text>
<text x="106.4" y="108.5">220nF</text>
<text x="129.3" y="108.5">220nF</text>
<text x="267.7" y="111.1">TR4</text>
<text x="267.7" y="108.5">TR3</text>
<text x="255" y="116.1">1k</text>
<text x="142.8" y="124.2" transform="rotate(-90 142.8 124.2)">RD5V</text>
<text x="145.3" y="124.2" transform="rotate(-90 145.3 124.2)">RD12V</text>
<text x="147.9" y="124.2" transform="rotate(-90 147.9 124.2)">RD40V</text>
<text x="150.4" y="124.2" transform="rotate(-90 150.4 124.2)">UNIV5</text>
<text x="153" y="124.2" transform="rotate(-90 153 124.2)">UNIV6</text>
<text x="155.5" y="124.2" transform="rotate(-90 155.5 124.2)">UNIV7</text>
<text x="158" y="124.2" transform="rotate(-90 158 124.2)">UNIV8</text>
<text x="160.6" y="124.2" transform="rotate(-90 160.6 124.2)">DIG1</text>
<text x="163.1" y="124.2" transform="rotate(-90 163.1 124.2)">UNIV1</text>
<text x="165.7" y="124.2" transform="rotate(-90 165.7 124.2)">DIG2</text>
<text x="168.2" y="124.2" transform="rotate(-90 168.2 124.2)">DIG3</text>
<text x="170.7" y="124.2" transform="rotate(-90 170.7 124.2)">DIG4</text>
<text x="173.3" y="124.2" transform="rotate(-90 173.3 124.2)">UNIV3</text>
<text x="175.8" y="124.2" transform="rotate(-90 175.8 124.2)">UNIV2</text>
<text x="178.4" y="124.2" transform="rotate(-90 178.4 124.2)">VREF</text>
<text x="180.9" y="124.2" transform="rotate(-90 180.9 124.2)">UNIV4</text>
<text x="105.2" y="128.8">VREF</text>
<text x="65.8" y="136.5">220nF</text>
<text x="103.9" y="137.7">1uF</text>
<text x="192.8" y="137.7">1k</text>
<text x="219.5" y="136.5">54.9k</text>
<text x="253.7" y="136.5">4.7k</text>
<text x="74.7" y="139">REF3020AIDBZR</text>
<text x="176.3" y="139">LEDON</text>
<text x="219.5" y="141.5">RD40V</text>
<text x="237.2" y="141.5">RD12V</text>
<text x="257.6" y="141.5">RD5V</text>
<text x="253.7" y="151.7">4.7k</text>
</g>
<g font-size="2.2" fill="#a00000">
<text x="247.2" y="73.2">Grn</text>
<text x="252.3" y="78.3">Grn</text>
<text x="257.4" y="83.4">Grn</text>
<text x="262.5" y="88.5">Grn</text>
<text x="219.3" y="98.6">Grn</text>
<text x="224.4" y="103.7">Grn</text>
<text x="229.4" y="108.8">Grn</text>
<text x="234.5" y="113.9">Grn</text>
<text x="194.8" y="145.3">Red D9</text>
</g>
<g font-size="2.2" fill="#999">
<text x="36.6" y="83.1">X2</text>
<text x="36.6" y="90.7">8MHz</text>
<text x="36.6" y="95.8">X4</text>
<text x="36.6" y="103.4">8MHz</text>
</g>
</svg>
